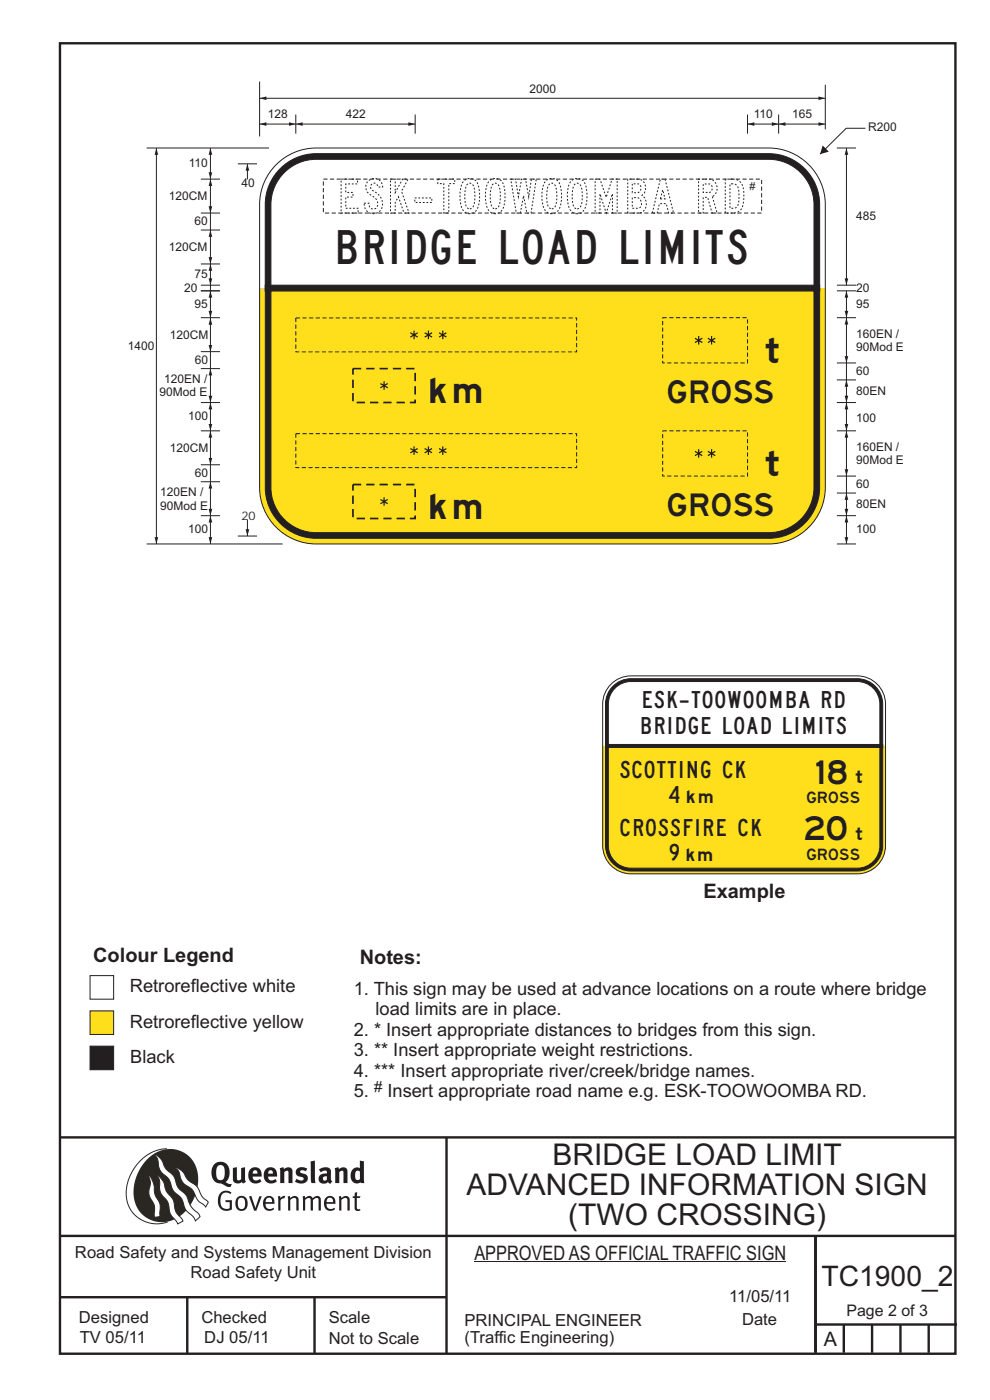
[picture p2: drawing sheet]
<svg xmlns="http://www.w3.org/2000/svg" width="210mm" height="297mm" viewBox="0 0 210 297" stroke-linecap="round" stroke-linejoin="round" font-family="sans-serif">
<g fill="none" stroke="#231f20" stroke-width=".51">
<path d="M12.7 9.2h190v278h-190zM12.7 241.3h190M94.7 241.4v45.8M12.7 275.2h82M12.7 262.2h190.1M39.7 275.2v12M66.7 275.2v12M173 262.1v24.9M173 281h30M179 281v6M185 281v6M191 281v6"/>
<path d="M197 281v6"/>
</g>
<path d="M100.6 267.7h66.2" fill="none" stroke="#231f20" stroke-width=".21"/>
<path d="M35.4 243.7a9.5 9.5 0 0 0-8.6 10.4 6.5 6.5 0 0 0 8.8 5.1" fill="none" stroke="#2a2723" stroke-width=".21"/>
<path d="M31.3 245.9a6.1 6.1 0 0 1 7.3-1.6 6.1 6.1 0 0 1 3.4 6.6 8.8 8.8 0 0 1-7.2 8.4 6.1 6.1 0 0 1-6.4-7.5 10.5 10.5 0 0 1 2.9-5.9z" fill-rule="evenodd" fill="#2a2723"/>
<g fill="#fff" stroke="#2a2723" stroke-width=".21">
<path d="M31.6 249.3l.3 .3 .6 1.2 .4 2.6 1 2 .1 2.7-1.2 .1-.1-2.4-.9-1.8-.2-.7 .3-2.4z" fill-rule="evenodd"/>
<path d="M37.2 247.7l.5 .1 .9 .6 1.3 1.9 1.9 1.5 1.1 2.1 1.3 1.2-.6 1-1.6-1.5-1.2-2.2-2-1.5-.5-.9-.4-1.5z" fill-rule="evenodd"/>
<path d="M32.8 244.9l.4 .1 .9 .8 1 2.1 1.7 1.5 1 2.5 1.6 1.6 1.2 2.5 1.6 1.6 .2 .5-.9 .9-.5-.9-1.6-1.5-1-2.4-1.7-1.7-.9-2.4-1.8-1.7-.3-.9-.3-1.6z" fill-rule="evenodd"/>
<path d="M33.4 249.4l.5 .3 .7 .9 .7 2.1 1.5 1.9 .5 2.5 1.5 1.8v.1l-1.1 .6-1.6-2.1-.6-2.5-1.4-1.9-.3-1v-1.6z" fill-rule="evenodd"/>
</g>
<g fill="#231f20">
<path d="M46.8 253.1l.5-.4 .7-.1 .6 .1 .5 .3-.2 .3-.9-.3-.8 .2-.3 .7-.1 1.1 .1 .6 .3 .5 .5 .3h.6l.4-.1v-1.3h-.8l-.1-.4h1.4v2l-.7 .2-.8 .1-.6-.3-.5-.4-.3-.8-.1-1 .2-.7z" fill-rule="evenodd"/>
<path d="M50.7 254.3l.7-.2 .5 .5 .1 1.2-.2 .4-.3 .2h-.5l-.4-.3-.2-1.1zM50.4 254l-.5 1.1 .3 1.2 .7 .5 1-.1 .4-.4 .2-.5v-.8l-.2-.7-.3-.4-.5-.2h-.6z" fill-rule="evenodd"/>
<path d="M52.8 253.8l.5-.1 .9 2.6 .8-2.5h.5l-1.1 3h-.5z" fill-rule="evenodd"/>
<path d="M56.6 254.2l.4-.1 .4 .1 .2 .3 .1 .5h-1.4zM56.2 254l-.4 1v.7l.3 .6 .4 .4 .5 .2 1.1-.3 .1-.1-.2-.3-.6 .3-.7-.2-.3-.2-.1-.6v-.1h1.9l-.2-1.2-.8-.5-.5 .1z" fill-rule="evenodd"/>
<path d="M58.9 253.8l.5-.1 .1 .5 .4-.4 .6-.1-.2 .5-.4 .1-.4 .3v2.2h-.5z" fill-rule="evenodd"/>
<path d="M61 253.8l.5-.1a.24 .24 0 0 0 .1 .4 .24 .24 0 0 0 .3-.2l.8-.2 .6 .5v2.6h-.4l-.1-2.3-.1-.3-.3-.1-.8 .5v2.2h-.5z" fill-rule="evenodd"/>
<path d="M64.2 253.8l.4-.1a.23 .23 0 0 0 .2 .4 .23 .23 0 0 0 .3-.2l.5-.2 .6 .2a.23 .23 0 0 0 .2 .2 .23 .23 0 0 0 .2-.1l.8-.3 .6 .4 .1 2.7h-.5v-2.3l-.1-.3-.3-.1-.8 .5v2.2h-.5v-2.3l-.1-.3-.3-.1-.8 .4v2.3h-.4z" fill-rule="evenodd"/>
<path d="M69.5 254.2l.5-.1 .4 .1 .3 .8h-1.4zM69.2 254l-.5 1 .1 .7 .2 .6 .4 .4 .4 .2 1.1-.3 .2-.1-.2-.3-.6 .3-.7-.2-.3-.4v-.5h1.9l-.2-1.2-.4-.3-.5-.2-.5 .1z" fill-rule="evenodd"/>
<path d="M71.8 253.8l.5-.1a.24 .24 0 0 0 .1 .4 .24 .24 0 0 0 .4-.2l.7-.2 .6 .5 .1 2.6h-.5v-2.3l-.1-.3-.3-.1-.9 .5v2.2h-.4z" fill-rule="evenodd"/>
<path d="M75.3 253l.5-.1-.1 .9h.8l-.2 .3h-.6v2.2l.2 .2h.5v.3l-.2 .1-.6-.1-.4-.3v-2.4h-.4v-.3h.4z" fill-rule="evenodd"/>
<path d="M46.2 247.4l.4-.2h.4l.6 .6v1.8l-.2 .5-.3 .2h-.8l-.3-.6-.1-1.5zM45.5 246.9l-.4 .7-.2 .8v1l.3 .9 .7 .6 1 .2 1.6 .7 .4-.1 .3-.5h-.6l-.8-.4 .7-1 .2-1.5a1.91 1.91 0 0 0-1.1-1.7 1.91 1.91 0 0 0-2.1 .3z" fill-rule="evenodd"/>
<path d="M49.4 247.8l.8-.2 .1 2.5 .1 .2 .3 .1 .5-.3v-2.3l.8-.2v2.6l.2 .5-.7 .3a.39 .39 0 0 0-.7 0h-.8l-.5-.4z" fill-rule="evenodd"/>
<path d="M53.8 248.4l.3-.1h.3l.2 .7h-1zM53.1 248l-.3 .5-.1 .8v.7l.4 .6 .5 .4 .6 .1 .7-.1 .6-.4-.4-.5-.4 .3h-.5l-.4-.2-.2-.3v-.3h1.9l-.1-1-.3-.6-1-.4-.5 .1z" fill-rule="evenodd"/>
<path d="M57.1 248.4l.2-.1h.4l.2 .7h-1zM56.4 248l-.3 .6-.2 .8 .2 .7 .3 .5 .5 .4 .6 .1 .6-.1 .6-.4-.3-.5-.6 .3h-.5l-.4-.6v-.2h1.9l-.1-1-.3-.6-.5-.3-.5-.1-.5 .1z" fill-rule="evenodd"/>
<path d="M59.3 247.8l.8-.2 .1 .4 1-.4 .7 .3 .1 .5v2.6h-.8v-2.3l-.3-.3-.6 .3v2.3h-.9z" fill-rule="evenodd"/>
<path d="M63 248l.9-.4 1.3 .3-.3 .6-.9-.2-.3 .2 .1 .3 1 .3 .4 .4v.8l-.4 .6-1.1 .2-1.1-.4 .3-.6 1 .3h.3l.2-.3-.1-.3-1-.3-.4-.3-.2-.6z" fill-rule="evenodd"/>
<path d="M68.6 249.7l.7-.2v.7l-.3 .3-.3-.1-.2-.3zM67.7 248.1l.3 .6 .8-.4 .5 .2a.35 .35 0 0 1 0 .5 .35 .35 0 0 1-.5 0l-1 .4-.2 .9 .2 .4 .3 .3h1.1a.49 .49 0 0 1 .8 .2l.5-.6-.3-.4v-1.7l-.2-.5-.4-.3-.6-.1z" fill-rule="evenodd"/>
<path d="M71 247.8l.8-.2 .1 .4 1-.4 .6 .3 .2 .5v2.6h-.8v-2.3l-.3-.3-.6 .3v2.3h-.9z" fill-rule="evenodd"/>
<path d="M75.6 248.5l.3-.1 .4 .2v1.5l-.3 .2-.4-.1-.2-.3v-.9zM76.3 246.2v1.3a.19 .19 0 0 1 0 .3 .19 .19 0 0 1-.3-.1l-.8 .1-.6 .5-.2 .9 .1 1 .3 .5 .6 .3h.6l.5-.2v.2h.8l-.1-4.6z" fill-rule="evenodd"/>
<path d="M65.9 246.4l.9-.2 .1 4.8h-.8l-.1-.3z" fill-rule="evenodd"/>
</g>
<path d="M19.1 221.9h5v5h-5z" fill-rule="evenodd" fill="#231f20" stroke="#231f20" stroke-width=".21"/>
<path d="M19.1 214.5h5v5h-5z" fill-rule="evenodd" fill="#ffdf1b" stroke="#231f20" stroke-width=".21"/>
<path d="M19.1 207h5v5h-5z" fill-rule="evenodd" fill="#fff" stroke="#231f20" stroke-width=".21"/>
<path d="M55.1 20.8h120M177.5 91.4h4.1M177.5 109.4h4.1M177.5 104.6h4.1M177.5 101h4.1" fill="none" stroke="#231f20" stroke-width=".21"/>
<g fill="#231f20">
<path d="M55.1 20.8l1.4-.3v.7z"/>
<path d="M173.6 20.5l1.5 .3-1.5 .4z"/>
</g>
<path d="M179.6 104.6v4.8" fill="none" stroke="#231f20" stroke-width=".21"/>
<g fill="#231f20">
<path d="M179.2 108h.7l-.3 1.4z"/>
<path d="M179.6 104.6l.3 1.4h-.7z"/>
</g>
<path d="M179.6 91.4v9.6" fill="none" stroke="#231f20" stroke-width=".21"/>
<g fill="#231f20">
<path d="M179.6 91.4l.3 1.4h-.7z"/>
<path d="M179.2 99.6h.7l-.3 1.4z"/>
</g>
<path d="M55.1 17.3v11.6M175.1 18v9.4M31.1 31.4h26M183.6 27.2h-4.1l-5.5 5.5M177.5 115.4h4.1M179.6 101v3.6" fill="none" stroke="#231f20" stroke-width=".21"/>
<path d="M174.5 30.9l1.3 1.3-1.8 .5z" fill="#231f20"/>
<path d="M55.1 26.3h7.6M62.7 24.3v4.1" fill="none" stroke="#231f20" stroke-width=".21"/>
<g fill="#231f20">
<path d="M55.1 26.3l1.4-.4v.8z"/>
<path d="M61.3 25.9l1.4 .4-1.4 .4z"/>
</g>
<path d="M62.7 26.3h25.4M88.1 24.3v4.1" fill="none" stroke="#231f20" stroke-width=".21"/>
<g fill="#231f20">
<path d="M86.6 25.9l1.4 .4-1.4 .4z"/>
<path d="M62.8 26.3l1.4-.4v.8z"/>
</g>
<path d="M165.2 26.3h9.9" fill="none" stroke="#231f20" stroke-width=".21"/>
<g fill="#231f20">
<path d="M165.2 26.3l1.4-.4v.8z"/>
<path d="M173.6 25.9l1.4 .4-1.4 .4z"/>
</g>
<path d="M158.6 24.3v4.1M158.6 26.3h6.6M165.2 24.3v4.1" fill="none" stroke="#231f20" stroke-width=".21"/>
<g fill="#231f20">
<path d="M163.7 25.9l1.4 .4-1.4 .4z"/>
<path d="M158.6 26.3l1.4-.4v.8z"/>
</g>
<path d="M179.6 109.4v6" fill="none" stroke="#231f20" stroke-width=".21"/>
<g fill="#231f20">
<path d="M179.6 109.4l.3 1.4h-.7z"/>
<path d="M179.2 114h.7l-.3 1.4z"/>
</g>
<path d="M177.5 77h4.1M177.5 67.4h4.1M177.5 61.7h4.1M177.5 85.4h4.1M177.5 80.6h4.1M179.6 85.4v6" fill="none" stroke="#231f20" stroke-width=".21"/>
<g fill="#231f20">
<path d="M179.2 90h.7l-.3 1.4z"/>
<path d="M179.6 85.4l.3 1.4h-.7z"/>
</g>
<path d="M179.6 80.6v4.8" fill="none" stroke="#231f20" stroke-width=".21"/>
<g fill="#231f20">
<path d="M179.6 80.6l.3 1.4h-.7z"/>
<path d="M179.2 84h.7l-.3 1.4z"/>
</g>
<path d="M179.6 67.4v13.2" fill="none" stroke="#231f20" stroke-width=".21"/>
<g fill="#231f20">
<path d="M179.6 67.4l.3 1.4h-.7z"/>
<path d="M179.2 75.6h.7l-.3 1.4z"/>
</g>
<path d="M179.6 61.7v5.7" fill="none" stroke="#231f20" stroke-width=".21"/>
<g fill="#231f20">
<path d="M179.2 66h.7l-.3 1.4z"/>
<path d="M179.6 61.7l.3 1.4h-.7z"/>
</g>
<path d="M55.1 61.2h1.2v42.2a10.8 10.8 0 0 0 10.8 10.8h96a10.8 10.8 0 0 0 10.8-10.8v-42.3h1.2v42.3a12 12 0 0 1-12 12h-96a12 12 0 0 1-12-12z" fill-rule="evenodd" fill="#ffdf1b"/>
<path d="M58.6 34.9a12 12 0 0 1 8.5-3.5h96a12 12 0 0 1 12 12v60a12 12 0 0 1-12 12h-96a12 12 0 0 1-12-12v-60a12 12 0 0 1 3.5-8.5z" fill="none" stroke="#231f20" stroke-width=".21"/>
<path d="M59.9 35.3a10.8 10.8 0 0 1 7.2-2.7h96a10.8 10.8 0 0 1 10.8 10.8v60a10.8 10.8 0 0 1-10.8 10.8h-96a10.8 10.8 0 0 1-10.8-10.8v-60a10.8 10.8 0 0 1 3.6-8.1z" fill-rule="evenodd" fill="#231f20" stroke="#231f20" stroke-width=".21"/>
<path d="M60.7 36.2a9.6 9.6 0 0 1 6.4-2.4h96a9.6 9.6 0 0 1 9.6 9.6v60a9.6 9.6 0 0 1-9.6 9.6h-96a9.6 9.6 0 0 1-9.6-9.6v-60a9.6 9.6 0 0 1 3.2-7.2z" fill-rule="evenodd" fill="#fff" stroke="#231f20" stroke-width=".21"/>
<path d="M31.1 115.4h28.8" fill="none" stroke="#231f20" stroke-width=".21"/>
<path d="M57.5 61.7h115.2v41.7a9.6 9.6 0 0 1-9.6 9.6h-96a9.6 9.6 0 0 1-9.6-9.6z" fill-rule="evenodd" fill="#ffdf1b" stroke="#231f20" stroke-width=".21"/>
<path d="M74.9 78.2h13.2v7.2h-13.2zM74.9 102.8h13.2v7.2h-13.2z" fill="none" stroke="#231f20" stroke-width=".35" stroke-dasharray="1.8 1.1" stroke-linecap="butt"/>
<path d="M140.6 67.4h18v9.6h-18zM140.6 91.4h18v9.6h-18z" fill="none" stroke="#231f20" stroke-width=".21" stroke-dasharray=".9 .5" stroke-linecap="butt"/>
<g fill="#231f20">
<path d="M80.8 81.2l.5 .4v-.7h.3v.7l.6-.4 .1 .3-.6 .3 .6 .3-.1 .3-.6-.4v.7h-.3v-.7l-.5 .4-.2-.3 .6-.3-.6-.3z" fill-rule="evenodd"/>
<path d="M80.8 105.8l.5 .4v-.7h.3v.7l.6-.4 .1 .3-.6 .3 .6 .3-.1 .3-.6-.4v.7h-.3v-.7l-.5 .4-.2-.3 .6-.3-.6-.3z" fill-rule="evenodd"/>
<path d="M150.2 95.6l.6 .4v-.7h.3v.7l.6-.4 .1 .3-.6 .3 .6 .3-.1 .3-.6-.4v.7h-.3v-.7l-.6 .4-.1-.3 .6-.3-.6-.3z" fill-rule="evenodd"/>
<path d="M147.5 95.6l.6 .4v-.7h.2v.7l.6-.4 .1 .3-.5 .3 .5 .3-.1 .3-.6-.4v.7h-.2v-.7l-.6 .4-.2-.3 .6-.3-.6-.3z" fill-rule="evenodd"/>
<path d="M150.2 71.6l.6 .4v-.7h.3v.7l.6-.4 .1 .3-.6 .3 .6 .3-.1 .3-.6-.4v.7h-.3v-.7l-.6 .4-.1-.3 .6-.3-.6-.3z" fill-rule="evenodd"/>
<path d="M147.5 71.6l.6 .4v-.7h.2v.7l.6-.4 .1 .3-.5 .3 .5 .3-.1 .3-.6-.4v.7h-.2v-.7l-.6 .4-.2-.3 .6-.3-.6-.3z" fill-rule="evenodd"/>
</g>
<path d="M62.7 67.4h59.6v7.2h-59.6zM62.7 92h59.6v7.2h-59.6z" fill="none" stroke="#231f20" stroke-width=".21" stroke-dasharray=".9 .5" stroke-linecap="butt"/>
<g fill="#231f20">
<path d="M87.1 70.5l.6 .3v-.7h.3v.7l.5-.3 .2 .2-.6 .4 .6 .3-.2 .2-.5-.3v.6h-.3v-.6l-.6 .3-.1-.2 .6-.3-.6-.4z" fill-rule="evenodd"/>
<path d="M90.2 70.5l.5 .3v-.7h.3v.7l.6-.3 .1 .2-.6 .4 .6 .3-.1 .2-.6-.3v.6h-.3v-.6l-.5 .3-.2-.2 .6-.3-.6-.4z" fill-rule="evenodd"/>
<path d="M93.2 70.5l.6 .3v-.7h.3v.7l.5-.3 .2 .2-.6 .4 .6 .3-.2 .2-.5-.3v.6h-.3v-.6l-.6 .3-.1-.2 .6-.3-.6-.4z" fill-rule="evenodd"/>
<path d="M87.1 95l.6 .4v-.7h.3v.7l.5-.4 .2 .3-.6 .3 .6 .3-.2 .3-.5-.4v.7h-.3v-.7l-.6 .4-.1-.3 .6-.3-.6-.3z" fill-rule="evenodd"/>
<path d="M90.2 95l.5 .4v-.7h.3v.7l.6-.4 .1 .3-.6 .3 .6 .3-.1 .3-.6-.4v.7h-.3v-.7l-.5 .4-.2-.3 .6-.3-.6-.3z" fill-rule="evenodd"/>
<path d="M93.2 95l.6 .4v-.7h.3v.7l.5-.4 .2 .3-.6 .3 .6 .3-.2 .3-.5-.4v.7h-.3v-.7l-.6 .4-.1-.3 .6-.3-.6-.3z" fill-rule="evenodd"/>
</g>
<path d="M56.3 60.5h117.6v1.2h-117.6z" fill-rule="evenodd" fill="#231f20" stroke="#231f20" stroke-width=".21"/>
<path d="M50.5 34.8h4M52.5 34.8v3.3" fill="none" stroke="#231f20" stroke-width=".21"/>
<path d="M52.5 34.8l.4 1.4h-.8z" fill="#231f20"/>
<path d="M33.2 31.4v84M42.6 98.6h4.1M42.6 91.4h4.1M42.6 109.4h4.1M42.6 102.2h4.1M50.5 113.7h4" fill="none" stroke="#231f20" stroke-width=".21"/>
<g fill="#231f20">
<path d="M33.2 31.4l.4 1.4h-.8z"/>
<path d="M32.8 114h.8l-.4 1.4z"/>
</g>
<path d="M52.5 110.2v3.5" fill="none" stroke="#231f20" stroke-width=".21"/>
<path d="M52.1 112.3h.8l-.4 1.4z" fill="#231f20"/>
<path d="M44.6 102.2v7.2" fill="none" stroke="#231f20" stroke-width=".21"/>
<g fill="#231f20">
<path d="M44.3 108h.7l-.4 1.4z"/>
<path d="M44.6 102.2l.4 1.4h-.7z"/>
</g>
<path d="M44.6 91.4v10.8" fill="none" stroke="#231f20" stroke-width=".21"/>
<g fill="#231f20">
<path d="M44.3 97.2h.7l-.4 1.4z"/>
<path d="M44.6 91.4l.4 1.4h-.7z"/>
</g>
<path d="M44.6 85.4v6" fill="none" stroke="#231f20" stroke-width=".21"/>
<g fill="#231f20">
<path d="M44.6 85.4l.4 1.4h-.7z"/>
<path d="M44.3 90h.7l-.4 1.4z"/>
</g>
<path d="M44.6 109.4v6" fill="none" stroke="#231f20" stroke-width=".21"/>
<g fill="#231f20">
<path d="M44.6 109.4l.4 1.4h-.7z"/>
<path d="M44.3 114h.7l-.4 1.4z"/>
</g>
<path d="M42.6 78.2h4.1M42.6 74.6h4.1M42.6 67.4h4.1M44.6 78.2v7.2M42.6 85.4h4.1" fill="none" stroke="#231f20" stroke-width=".21"/>
<g fill="#231f20">
<path d="M44.3 84h.7l-.4 1.4z"/>
<path d="M44.6 78.2l.4 1.4h-.7z"/>
</g>
<path d="M44.6 67.4v10.8" fill="none" stroke="#231f20" stroke-width=".21"/>
<g fill="#231f20">
<path d="M44.3 73.2h.7l-.4 1.4z"/>
<path d="M44.6 67.5l.4 1.4h-.7z"/>
</g>
<path d="M44.6 61.7v5.7" fill="none" stroke="#231f20" stroke-width=".21"/>
<g fill="#231f20">
<path d="M44.6 61.7l.4 1.4h-.7z"/>
<path d="M44.3 66h.7l-.4 1.4z"/>
</g>
<path d="M68.6 38h93v7.2h-93z" fill="none" stroke="#231f20" stroke-width=".21" stroke-dasharray=".9 .5" stroke-linecap="butt"/>
<path d="M42.6 38h4.1M42.6 56h4.1M42.6 48.8h4.1M42.6 45.2h4.1M44.6 45.2v10.8M44.6 60.5v1.2" fill="none" stroke="#231f20" stroke-width=".21"/>
<g fill="#231f20">
<path d="M44.3 54.6h.7l-.4 1.4z"/>
<path d="M44.6 48.8l.4 1.4h-.7z"/>
</g>
<path d="M44.6 38v7.2" fill="none" stroke="#231f20" stroke-width=".21"/>
<g fill="#231f20">
<path d="M44.3 43.8h.7l-.4 1.4z"/>
<path d="M44.6 38l.4 1.4h-.7z"/>
</g>
<path d="M44.6 31.4v6.6" fill="none" stroke="#231f20" stroke-width=".21"/>
<g fill="#231f20">
<path d="M44.6 31.4l.4 1.4h-.7z"/>
<path d="M44.3 36.6h.7l-.4 1.4z"/>
</g>
<path d="M44.6 56v4.5M42.6 61.7h4.1M42.6 60.5h4.1" fill="none" stroke="#231f20" stroke-width=".21"/>
<g fill="#231f20">
<path d="M44.3 59.1h.7l-.4 1.4z"/>
<path d="M44.6 56l.4 1.4h-.7z"/>
</g>
<path d="M177.5 31.4h4.1M179.6 31.4v29.1M42.6 61.7h4.1M177.5 60.5h4.1" fill="none" stroke="#231f20" stroke-width=".21"/>
<g fill="#231f20">
<path d="M179.6 31.4l.3 1.4h-.7z"/>
<path d="M179.2 59.1h.7l-.3 1.4z"/>
</g>
<path d="M127.8 158.3h.6v21.1a5.4 5.4 0 0 0 5.4 5.4h48a5.4 5.4 0 0 0 5.4-5.4v-21.2h.6v21.2a6 6 0 0 1-6 6h-48a6 6 0 0 1-6-6z" fill-rule="evenodd" fill="#ffdf1b"/>
<path d="M129.6 145.1a6 6 0 0 1 4.2-1.7h48a6 6 0 0 1 6 6v30a6 6 0 0 1-6 6h-48a6 6 0 0 1-6-6v-30a6 6 0 0 1 1.8-4.3z" fill="none" stroke="#231f20" stroke-width=".21"/>
<path d="M130 145.6a5.4 5.4 0 0 1 3.8-1.6h48a5.4 5.4 0 0 1 5.4 5.4v30a5.4 5.4 0 0 1-5.4 5.4h-48a5.4 5.4 0 0 1-5.4-5.4v-30a5.4 5.4 0 0 1 1.6-3.8z" fill-rule="evenodd" fill="#231f20" stroke="#231f20" stroke-width=".21"/>
<path d="M130.8 145.7a4.8 4.8 0 0 1 3-1.1h48a4.8 4.8 0 0 1 4.8 4.8v30a4.8 4.8 0 0 1-4.8 4.8h-48a4.8 4.8 0 0 1-4.8-4.8v-30a4.8 4.8 0 0 1 1.8-3.7z" fill-rule="evenodd" fill="#fff" stroke="#231f20" stroke-width=".21"/>
<path d="M129 158.5h57.6v20.9a4.8 4.8 0 0 1-4.8 4.8h-48a4.8 4.8 0 0 1-4.8-4.8z" fill-rule="evenodd" fill="#ffdf1b" stroke="#231f20" stroke-width=".21"/>
<path d="M128.4 157.9h58.8v.6h-58.8z" fill-rule="evenodd" fill="#231f20" stroke="#231f20" stroke-width=".21"/>
<g font-size="7.2" fill="#231f20">
<text x="72.4" y="45.2">ESK-TOOWOOMBA RD</text>
<text x="71.7" y="56">BRIDGE LOAD LIMITS</text>
</g>
<g font-size="6.3" fill="#231f20">
<text x="117.2" y="247.2">BRIDGE LOAD LIMIT</text>
<text x="99" y="253.5">ADVANCED INFORMATION SIGN</text>
<text x="120.5" y="259.9">(TWO CROSSING)</text>
</g>
<text font-size="6" fill="#231f20" x="174.3" y="272.9">TC1900_2</text>
<g font-size="5.4" fill="#231f20">
<text x="162.4" y="77">t</text>
<text x="91.3" y="85.4">km</text>
<text x="162.4" y="101">t</text>
<text x="91.3" y="110">km</text>
</g>
<g font-size="5" fill="#231f20">
<text x="173.2" y="166.3">18</text>
<text x="170.8" y="178.3">20</text>
</g>
<g font-size="4.8" fill="#231f20">
<text x="141.8" y="85.4">GROSS</text>
<text x="141.8" y="109.4">GROSS</text>
</g>
<g font-size="4.2" fill="#231f20">
<text x="149.2" y="190.5">Example</text>
<text x="19.8" y="204.1">Colour Legend</text>
<text x="76.3" y="204.5">Notes:</text>
<text x="100.6" y="267.2">APPROVED AS OFFICIAL TRAFFIC SIGN</text>
<text x="174.7" y="285.6">A</text>
</g>
<g font-size="3.9" fill="#231f20">
<text x="27.5" y="210.5">Retroreflective white</text>
<text x="75" y="211">1. This sign may be used at advance locations on a route where bridge</text>
<text x="79.7" y="215.4">load limits are in place.</text>
<text x="27.5" y="218">Retroreflective yellow</text>
<text x="75" y="219.7">2. * Insert appropriate distances to bridges from this sign.</text>
<text x="27.6" y="225.4">Black</text>
<text x="75" y="224">3. ** Insert appropriate weight restrictions.</text>
<text x="75" y="228.4">4. *** Insert appropriate river/creek/bridge names.</text>
<text x="75" y="232.7">5.</text>
<text x="82.2" y="232.7">Insert appropriate road name e.g. ESK-TOOWOOMBA RD.</text>
</g>
<g font-size="3.6" fill="#231f20">
<text x="136.2" y="155.7">BRIDGE LOAD LIMITS</text>
<text x="136.5" y="150.3">ESK-TOOWOOMBA RD</text>
<text x="131.6" y="165">SCOTTING CK</text>
<text x="142" y="170.4">4</text>
<text x="131.6" y="177.3">CROSSFIRE CK</text>
<text x="142.1" y="182.7">9</text>
</g>
<g font-size="3.5" fill="#231f20">
<text x="15.9" y="266.8">Road Safety and Systems Management Division</text>
<text x="40.4" y="271.1">Road Safety Unit</text>
<text x="16.7" y="280.6">Designed</text>
<text x="42.7" y="280.6">Checked</text>
<text x="69.7" y="280.6">Scale</text>
<text x="98.5" y="281.3">PRINCIPAL ENGINEER</text>
<text x="154.7" y="276.2">11/05/11</text>
<text x="157.4" y="281.2">Date</text>
<text x="16.9" y="284.8">TV 05/11</text>
<text x="43.3" y="284.9">DJ 05/11</text>
<text x="69.7" y="285.2">Not to Scale</text>
<text x="98.5" y="284.8">(Traffic Engineering)</text>
</g>
<text font-size="3.4" fill="#231f20" x="179.5" y="279.2">Page 2 of 3</text>
<text font-size="3.2" fill="#231f20" x="79.3" y="231.8">#</text>
<g font-size="2.7" fill="#231f20">
<text x="181.5" y="166.2">t</text>
<text x="145.8" y="170.4">km</text>
<text x="181.5" y="178.2">t</text>
<text x="145.7" y="182.7">km</text>
</g>
<g font-size="2.5" fill="#231f20">
<text x="112.3" y="19.7">2000</text>
<text x="56.8" y="25">128</text>
<text x="73.4" y="25">422</text>
<text x="159.9" y="25">110</text>
<text x="168" y="25">165</text>
<text x="184.1" y="27.7">R200</text>
<text x="40.1" y="35.5">110</text>
<text x="51.2" y="39.6">40</text>
<text x="35.8" y="42.4">120CM</text>
<text x="41.2" y="47.8">60</text>
<text x="181.6" y="46.7">485</text>
<text x="35.8" y="53.2">120CM</text>
<text x="41.2" y="59">75</text>
<text x="39" y="61.9">20</text>
<text x="41.3" y="65.3">95</text>
<text x="181.6" y="65.3">95</text>
<text x="181.6" y="61.8">20</text>
<text x="36" y="71.8">120CM</text>
<text x="181.6" y="71.7">160EN /</text>
<text x="27.1" y="74.2">1400</text>
<text x="41.3" y="77.2">60</text>
<text x="181.6" y="74.5">90Mod E</text>
<text x="34.8" y="81.3">120EN /</text>
<text x="181.6" y="79.6">60</text>
<text x="181.6" y="83.8">80EN</text>
<text x="33.8" y="84.1">90Mod E</text>
<text x="39.9" y="89.2">100</text>
<text x="181.6" y="89.5">100</text>
<text x="36" y="95.8">120CM</text>
<text x="181.6" y="95.7">160EN /</text>
<text x="41.3" y="101.2">60</text>
<text x="181.6" y="98.5">90Mod E</text>
<text x="34" y="105.3">120EN /</text>
<text x="181.6" y="103.6">60</text>
<text x="181.6" y="107.8">80EN</text>
<text x="34" y="108.1">90Mod E</text>
<text x="39.9" y="113.2">100</text>
<text x="51.2" y="110.2">20</text>
<text x="181.6" y="113.1">100</text>
</g>
<g font-size="2.4" fill="#231f20">
<text x="171.2" y="170.4">GROSS</text>
<text x="171.2" y="182.4">GROSS</text>
</g>
<text font-size="2.3" fill="#231f20" x="159" y="40.3">#</text>
</svg>
